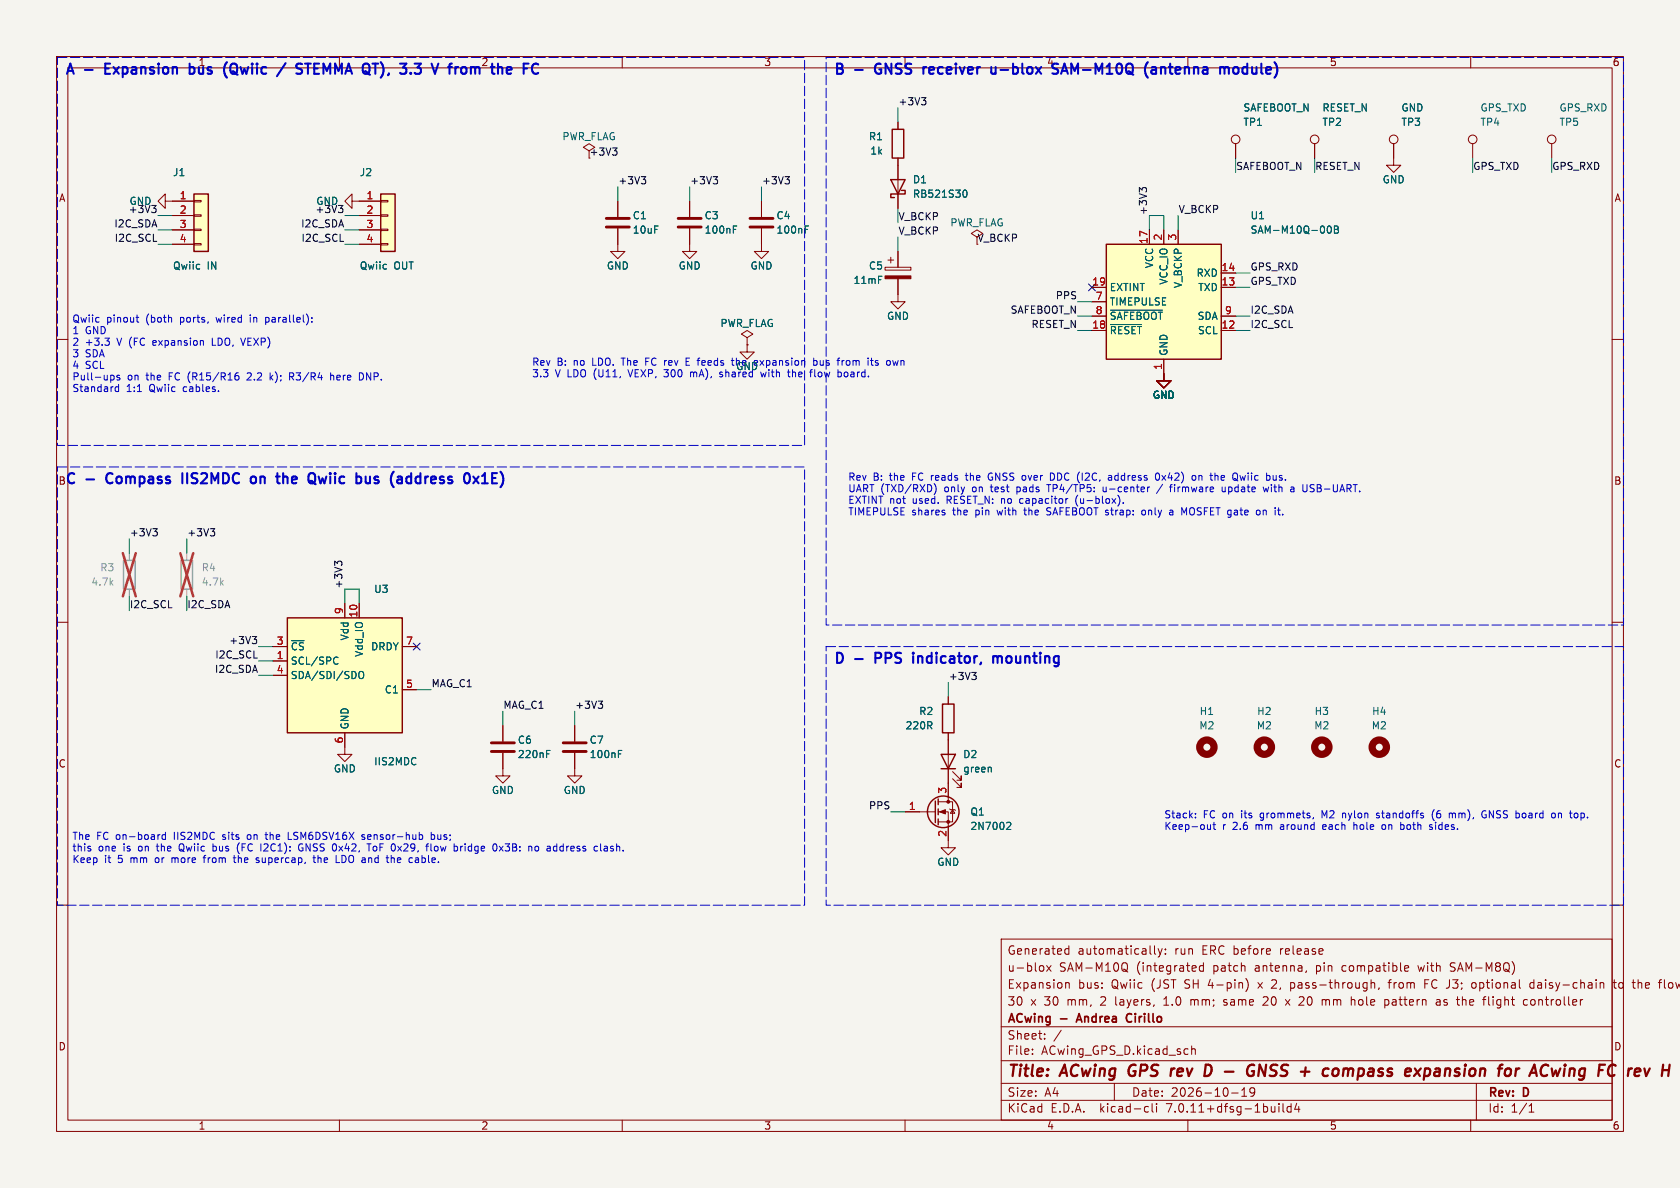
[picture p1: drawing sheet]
<svg xmlns="http://www.w3.org/2000/svg" width="297mm" height="210mm" viewBox="0 0 297 210" stroke-linecap="round" stroke-linejoin="round" font-family="sans-serif">
<path d="M0 0h297v210h-297z" fill="#f5f4ef" stroke="#f5f4ef" stroke-width=".18"/>
<g fill="none" stroke="#840000" stroke-width=".18">
<path d="M10 10h277v190h-277zM12 12h273v186h-273zM60 10v2M110 10v2M160 10v2M210 10v2M260 10v2M29.2 35.6v-1.3l-1.3 1.3 1.3 1.2v-1.2h5.1M30.5 38.1h3.8M34.3 38h1.3v.2h-1.3zM34.3 35.4h1.3v.3h-1.3zM62.2 35.6v-1.3l-1.2 1.3 1.2 1.2v-1.2h5.1"/>
<path d="M63.5 38.1h3.8M67.3 38h1.3v.2h-1.3zM67.3 35.4h1.3v.3h-1.3zM104.1 26.7l1.1-.7-1.1-.6-1 .6 1 .7v1.2M109.2 35.6v2.8M121.9 35.6v2.8M134.6 35.6v2.8M158.7 21.6v1.3M158.7 27.9v8.9M218.4 25.4v2.5M232.4 25.4v2.5M246.4 25.4v3.8h1.2l-1.2 1.3-1.3-1.3h1.3"/>
<path d="M260.3 25.4v2.5M274.3 25.4v2.5M10 60h2M30.5 40.6h3.8M30.5 43.2h3.8M34.3 43.1h1.3v.2h-1.3zM34.3 40.5h1.3v.3h-1.3zM63.5 40.6h3.8M63.5 43.2h3.8M67.3 43.1h1.3v.2h-1.3zM67.3 40.5h1.3v.3h-1.3zM109.2 40.4v4.1h1.3l-1.3 1.2-1.3-1.2h1.3"/>
<path d="M121.9 40.4v4.1h1.3l-1.3 1.2-1.3-1.2h1.3M132.1 59.7l1-.6-1-.7-1 .7 1 .6v1.3M134.6 40.4v4.1h1.3l-1.3 1.2-1.3-1.2h1.3M156.5 47.2h4.5v.6h-4.5zM157 46h1M157.5 45.5v1M158.7 49.3v4h1.3l-1.3 1.3-1.2-1.3h1.2M158.7 44.5v2.7M172.7 41.9l1-.6-1-.7-1 .7 1 .6v1.3M193 58.4h2.6M193 50.8h2.6M193 53.3h2.6"/>
<path d="M193 55.9h2.6M203.2 40.6v2.6M205.7 40.6v2.6M208.3 40.6v2.6M215.9 58.4h2.5M215.9 50.8h2.5M215.9 48.3h2.5M215.9 55.9h2.5M285 60h2M132.1 61h.1M132.1 61v1.2h1.2l-1.2 1.3-1.3-1.3h1.3M205.7 63.5v3.8h1.3l-1.3 1.3-1.2-1.3h1.2"/>
<path d="M10 110h2M48.3 116.8h2.5M48.3 114.3h2.5M48.3 119.4h2.5M61 106.7v2.5M63.5 106.7v2.5M71.1 114.3h2.6M285 110h2M61 129.5v3.9h1.2l-1.2 1.2-1.3-1.2h1.3M71.1 121.9h2.6M88.9 133.1v4.1h1.3l-1.3 1.2-1.3-1.2h1.3M88.9 128.3v2.8"/>
<path d="M101.6 133.1v4.1h1.3l-1.3 1.2-1.3-1.2h1.3M101.6 128.3v2.8M167.6 123.2v1.3M167.6 129.5v12.2M168.4 137.7l1.5 1.5v-.8v.8h-.7M168.4 136.4l1.5 1.5v-.7v.7h-.7M10 160h2M160 143.5h5.4M165.9 143.5h1.7v6.4h1.3l-1.3 1.2-1.2-1.2h1.2M165.9 141.7h2.5v3.6h-2.5M167.9 143l.1 .1h.8l.1 .2M168.4 143.1l.4 .7h-.8z"/>
<path d="M285 160h2M177 166h108v32h-108zM184.4 170.8l.1 .2v.4l-.1 .2M185 170.7l.8 1M185.8 170.7l-.8 1M188.4 173.7v1M188.4 173.8l.2-.1 .4 .1v.9M188.4 168.6h.6M188.4 167.8h.6M189 167.2v1.5M198.7 170.2a.5 .5 0 0 1 .6 .5v.5a.5 .5 0 0 1-.6 .5M198.7 171.3l.7 .5"/>
<path d="M204.1 167.2v1.3l.2 .2M204.7 167.7l.4 1M205.1 168.7l-.1 .4-.3 .1M205.5 167.7l-.4 1M205.7 177.7h.9M205.9 176.6h-.2M206 168.6v.1M206 167.8v.1M210.5 176.7v1M210.6 176.8h-.1M212.7 170.8l-.4-.1-.3 .3v.4l.2 .2h.5M212.7 170.2v1.5"/>
<path d="M216.3 177.6l.4 .1M216.5 176.7l-.2 .2 .2 .3M220.3 173.1a1.74 1.74 0 0 1-.1 2.2M223.9 176.2l-.6 .1M224.1 176.8l-.9 .9h1M224.9 173.3h-.1M225.6 173.8l-.9 .9h1M227.2 176.7l.8 1M228 176.7l-.8 1M228.2 174.6l.4 .1M228.2 173.7v1.5M228.6 173.7l-.4 .1"/>
<path d="M230.2 176.2l.2 .1M230.5 176.8l-.9 .9h.9M231 171.6l-.2 .3M234 176.7l.3 .1 .1 .1M234.4 176.9v.8M234.6 176.7l-.2 .2M239.1 176.7l.4 .1v.1v.8M242.4 173.8l.2-.1 .4 .1v.9M242.4 173.2v1.5M243.8 174.6l-.1 .3M245 176.7h.2l.3 .3v.6l-.5 .1M245.4 173.7h.6"/>
<path d="M246 173.2l-.4 .2v1.3M248.5 170.7l.5 .1v.3l-.7 .1M249 171.6l-.5 .1M250.7 170.7l.3 1M251.9 173.9h.5M252.6 173.2h-.7v1.5M254 176.8h.5l.1 .9M254.6 177.1h-.5a.29 .29 0 0 0-.2 .3 .29 .29 0 0 0 .2 .3l.5-.1M256.4 171.6l.6 .1M256.7 170.2l-.3 .3 .1 .3 .2 .1M258.6 176.8h.5M260.3 173.8l.4-.1 .3 .3v.4l-.2 .2h-.5"/>
<path d="M263.2 177.6l.2 .1M269.6 176.7l.4 .1M270 177.6l-.4 .1M271.2 173.8l-.5-.1-.2 .3v.4l.1 .2h.6M271.2 173.2v1.5M271.2 176.8l-.3-.1-.3 .3v.4l.1 .2h.5M283.1 173.7h.2l.2 .2v.8M285.2 173.7h.5M285.4 173.2v1.3l.3 .2M286.5 173.7l-.3 .3v.4l.3 .3M289.6 173.2v1.5M290 173.7l-.4 .1"/>
<path d="M294.2 173.2v1.3l.3 .2M60 198v2M110 198v2M160 198v2M177 194.5h108M177 191.5h108M177 187.5h108M177 181.5h108M182.5 186.3v.1M182.5 185.5v.1M184.7 183.6v.1M184.7 182.8v.1"/>
<path d="M187.6 182.1l-1.3 2M197 191.5v3M202.6 195.6l.4 .1M203 196.5l-.4 .1M203.7 195.1v1.3l.2 .2M204.5 195.1v.1M204.5 195.6v1M209.9 185.4l.1 .1M210 198v2M210 186.3l-.1 .1M210.7 184.9v1.5M210.7 185.5l.2-.1 .3 .1 .1 .9"/>
<path d="M217.7 193.2h1.2M219.5 193.8h.9M219.5 192.7l.5-.4v1.5M221.8 192.9l-.3 .3h-.3l-.2-.3 .1-.5 .4-.1 .2 .1a.99 .99 0 0 1-.3 1.4h-.3M226.1 195.1v.1M226.1 195.6v1M226.8 195.1v1.3l.2 .2M228.2 195.7l-.4-.1-.3 .3v.4l.2 .2h.5M228.2 195.1v1.5M229.2 195l-.3 1.1h.9M229.6 195.6v1M260 198v2"/>
<path d="M261 191.5v6.5M270.3 196.6h.9M270.3 195.5l.4-.4v1.5"/>
<circle cx="218.4" cy="24.6" r=".76"/>
<circle cx="232.4" cy="24.6" r=".76"/>
<circle cx="246.4" cy="24.6" r=".76"/>
<circle cx="260.4" cy="24.6" r=".76"/>
<circle cx="274.3" cy="24.6" r=".76"/>
</g>
<g fill="none" stroke="#840000" stroke-width=".4">
<path d="M199.8 188.5a1.27 1.27 0 0 0 0 1.6M207.7 188.9l-.4 .1M213.9 189.9a1.1 1.1 0 0 0-.3-1.7h-.4l-.3 2M221.7 188.3a.86 .86 0 0 0-1.2 .8M223.8 188.2l-.2 2-.9-2-.3 2M234 189.1l-.2 .7 .4 .4M237.5 189.1a.49 .49 0 0 1 .9 .1M237.6 188.9l-.2 1.3M238.4 189.2l-.1 1M239 188.9l-.5 .1-.1 .2M252.5 188.9l.3 .4-.1 .7M254.3 188.9l-.6 .1"/>
<path d="M254.3 189.4h-.4a.4 .4 0 0 0-.4 .4 .4 .4 0 0 0 .3 .4h.5M270.3 190.2l1-2 .4 2M270.6 189.6h1M277.6 188.9l-.2 1.3M277.8 188.9l-.3 .2"/>
</g>
<path d="M190.8 179.2l-.5 1.5M200 179.3a.74 .74 0 0 0-.9 .5 .74 .74 0 0 0 .5 .9l.4-.1M190.4 180.3h.7" fill="none" stroke="#840000" stroke-width=".3"/>
<g fill="#ffffc2" stroke="#ffffc2" stroke-width=".18">
<path d="M50.8 109.2h20.3v20.3h-20.3z"/>
<path d="M195.6 43.2h20.3v20.3h-20.3z"/>
<path d="M67.3 34.3h2.5v10.2h-2.5z"/>
<path d="M34.3 34.3h2.5v10.2h-2.5z"/>
</g>
<g fill="none" stroke="#840000" stroke-width=".25">
<path d="M34.3 34.3h2.5v10.2h-2.5zM67.3 34.3h2.5v10.2h-2.5zM157.5 31.8h2.5l-1.3 2.5zM157.7 22.9h2.1v5h-2.1zM159.4 33.7h.6v.6h-2.5v.6h.6M195.6 43.2h20.3v20.3h-20.3zM50.8 109.2h20.3v20.3h-20.3zM166.4 133.4h2.5l-1.3 2.5zM166.4 135.9h2.5M166.6 124.5h2.1v5h-2.1zM165.4 141.6v3.8M165.9 141.2v1"/>
<path d="M165.9 143v1M165.9 144.8v1"/>
<circle cx="166.8" cy="143.5" r="2.79"/>
</g>
<g fill="none" stroke="#006464" stroke-width=".18">
<path d="M129.7 39.9h.6M142.4 39.9h.6M170.4 33.7l.1-.1a.68 .68 0 0 1 .5 .6 .68 .68 0 0 1-.5 .7l-.1-.2M235.9 39.9h.4l.3 .3-.3 .4 .3 .1v.3l-.2 .2h-.5zM129.7 40.6h.4M142.4 40.6h.4M155.3 48.8h.6M196.3 57.4h5.5M196.3 54.8h9.2M234.8 40.1l.1-.2a.68 .68 0 0 1 .5 .7 .68 .68 0 0 1-.5 .6l-.1-.1-.2-.4zM235.9 40.6h.4M59.4 116.1l.4 .2"/>
<path d="M59.8 117.3l-.4 .1M63.5 118.9l.2-.2a.43 .43 0 0 1 .6 .4v.4a.42 .42 0 0 1-.4 .5 .42 .42 0 0 1-.5-.5zM96.6 133.3h.5M96.6 132.7h.6M109.3 133.3h.5M109.3 132.7h.6M175.2 135.7l.1 .8M178.2 145.4h.4l.1 .3-.8 .9h.8"/>
</g>
<g fill="#840000" stroke="#840000" stroke-width=".18">
<path d="M156.5 48.8h4.5v.5h-4.5z"/>
<path d="M166.1 143.5l1-.4v.8z"/>
<circle cx="167.6" cy="145.3" r=".25"/>
<circle cx="167.6" cy="141.7" r=".25"/>
</g>
<g fill="none" stroke="#840000" stroke-width="1.3">
<circle cx="213.4" cy="132.1" r="1.27"/>
<circle cx="223.5" cy="132.1" r="1.27"/>
<circle cx="233.7" cy="132.1" r="1.27"/>
<circle cx="243.8" cy="132.1" r="1.27"/>
</g>
<path d="M107.2 38.6h4.1M119.9 38.6h4.1M132.6 38.6h4.1M107.2 40.1h4.1M119.9 40.1h4.1M132.6 40.1h4.1M86.9 132.8h4M86.9 131.3h4M99.6 132.8h4M99.6 131.3h4" fill="none" stroke="#840000" stroke-width=".51"/>
<path d="M21.8 99.1h2.1v5h-2.1zM32 99.1h2v5h-2z" fill="none" stroke="#9c9b98" stroke-width=".25"/>
<path d="M22.9 97.8v1.3M33 97.8v1.3M22.9 104.1v1.3M33 104.1v1.3" fill="none" stroke="#9c9b98" stroke-width=".18"/>
<path d="M21.7 97.8l2.3 7.6M24 97.8l-2.3 7.6M31.9 97.8l2.3 7.6M34.2 97.8l-2.3 7.6" fill="none" stroke="#eb3a3d" stroke-width=".46"/>
<g fill="none" stroke="#0f0f0f" stroke-width=".18">
<path d="M162.9 17.3h.8l-.4 .5M163.4 17.8l.3 .2v.3l-.3 .2M26.8 36.3h.8l-.4 .5M27.4 36.8l.2 .2v.3l-.2 .3M59.8 36.3h.8l-.4 .5M60.4 36.8l.2 .2v.3l-.2 .3M108.3 26.2h.8l-.4 .4M108.8 26.6l.3 .3v.3l-.3 .2M113.4 31.2h.8l-.5 .5M113.9 31.7l.3 .3v.3l-.3 .2M126.1 31.2h.8l-.5 .5M126.6 31.7l.3 .3v.3l-.3 .2"/>
<path d="M138.8 31.2h.8l-.5 .5M139.3 31.7l.3 .3v.3l-.3 .2M201.9 33.6l-.5-.4v.7M201.9 33.4l.2-.2h.3l.3 .2M27 93.5h.8l-.4 .5M27.6 94l.2 .2v.3l-.2 .2M37.2 93.5h.8l-.5 .5M37.7 94l.3 .2v.3l-.3 .2M59.7 99.6l-.5-.4v.8M59.7 99.4l.2-.2h.3l.2 .2M44.6 112.5h.8l-.4 .5M45.1 113l.3 .2v.3l-.3 .3"/>
<path d="M172.5 119.5l.1 .4-.3 .2M105.8 123.9h.7l-.4 .5M106.3 124.4l.2 .3v.3l-.2 .2"/>
</g>
<g fill="none" stroke="#0000c2" stroke-width=".18">
<path d="M19.3 59.8l-.4 .5M24 56.1h.5M24.2 56.8l.3 .2M37.5 59.8v1.2h.6M42.6 59.8l.4 1.2M44.2 55.7v.1M44.2 56.1v.9M47 56.9l.3 .1M47 56.1v1.3M47.3 56.1l-.3 .1M55.1 56.8v.2M55.1 56.2v.1"/>
<path d="M19.1 60.3l.2 .2v.3l-.2 .2M19.6 66.4l.3-.1 .3 .3-.1 .5h-.5M20.4 69l.2 .2h.4M21 68v1.2M21 68.4h-.4l-.2 .2M21.1 66.4l-.3-.1-.1 .2v.2l.4 .1v.3h-.4M41.8 66.4h.2l.3 .2-.1 .5-.4 .1M42.1 65.9l-.3 .1M43.9 65.9l-.2 .1M44.4 66.5l-.8 .7h.8M47.8 65.9v1.3M47.9 66.7l.3 .5"/>
<path d="M48.2 66.3l-.4 .5M51.5 66.6l.4 .6M51.8 66l-.6-.1v1.3M51.8 66.5l-.6 .1M58.5 66.5l.1-.2 .3 .1 .1 .8M58.5 65.9v1.3M63.5 65.9a.64 .64 0 0 1 .8 .6 .64 .64 0 0 1-.8 .7M111 65.3l.4 1.3M114.2 63.9h.4M114.8 63.3h-.6v1.3M117.4 66.5l.1 .1M121.3 63.9h.4"/>
<path d="M121.3 63.3h.6M121.3 64.6h.6M122.1 65.8v.8M122.4 65.8l-.3 .1M127.7 65.8h-.3l-.2 .2 .6 .4M127.8 66.4l-.2 .2h-.4M129.3 63.7h.5M129.5 64.4v.1M130.2 63.3v1.3M134.4 63.7l.6 .9M134.5 65.8l.2 .8 .3-.6 .2 .6 .2-.8M135 63.7l-.6 .9"/>
<path d="M139.4 66.6h.3M140.1 65.3v1.3M143.9 63.8l.3-.1 .3 .3-.2 .5h-.4M143.9 63.3v1.3M144 65.3v1.1l.2 .2M145 63.7v.7l.2 .2M148.6 65.8l.2 .2-.2 .6M149.2 63.7l-.2 .1M149.5 65.8l-.3 .2v.4l.3 .2M153.9 63.7h.5M154.1 64.5l.3 .1M154.7 64.5h.5"/>
<path d="M155.2 63.8l-.3-.1-.2 .2 .1 .2 .4 .1M157.8 63.7l.3 .9 .2-.6 .2 .6 .3-.9M165.4 85.8a1.48 1.48 0 0 1-.3 1.6M167 90.7v.3M170.6 84h.5M170.8 83.6l.1 1.2M175.1 83.6a.68 .68 0 0 0-.4 .7 .68 .68 0 0 0 .4 .6M179.8 86.1v1.3M179.8 86.9h.1M179.9 86.1l-.1 .1M180.3 88.3v.4l.2 .3M181.2 89.8v1.2"/>
<path d="M185 91h.5M185.3 90.4h.2M185.4 85.7v1.2M185.7 83.6a.64 .64 0 0 1 .7 .7 .64 .64 0 0 1-.7 .6M188.7 88.1h.1M190.3 87.9a1.48 1.48 0 0 0 .2 1.6M195 86.1l.1 .8h.3l.2-.1M196.1 84l.4 .1v.8M196.5 84.8l-.4 .1M196.5 84.3l-.4 .1M197.9 88.1v.8M198.6 88.9v.1"/>
<path d="M202 90.2h.3l.2 .2v.4l-.2 .2h-.3l-.2-.2zM203.1 86.1h.1M204.4 83.7l.2-.1a.68 .68 0 0 1 .4 .7 .68 .68 0 0 1-.4 .6l-.2-.1M205.4 84l.7 .9M205.5 85.6l-1.1 1.6M206.1 84l-.7 .9M206.9 85.8v1.1M206.9 90.2h.3l.2 .2v.6M207.4 91h-.5M207.4 90.5h-.5M207.7 86.1v.8M208.9 91v-1.2l.4 .9 .5-.9v1.2"/>
<path d="M211 84l.3 .1 .1 .2-.1 .5-.3 .1M211.9 84v.9M212.3 84l-.4 .2M214.1 83.6v1.1M214.8 83.6v1.3M215.3 84.1v.8M216.1 86.1v.8h.3l.2-.1M216.6 86.1v.8M219.2 84l.2 .9 .3-.6 .2 .6M223.3 90.2v.8M223.7 90.2l-.4 .1M224.3 86.1l-.3 .8-.2-.6-.2 .6"/>
<path d="M225.4 89.8v.1M225.6 84.8l-.3 .1M225.6 84v.9M226 89.8v1M226.8 90.9v.1M230.3 85.7v1M231.1 85.7v1M231.7 86.2l.5 .2M232.1 85.7l-.4 .1M232.2 86.9h-.4M16 150.1v.3M28.2 147.5h.1"/>
<path d="M29.2 147.6l-.3-.1-.3 .3 .2 .5h.4M29.2 147.1v1.3M30.4 151.6v.9M30.6 151.6l-.2 .2M31.7 149.3a.98 .98 0 0 0 .1 1.1M35.9 151.6h.5M36.1 151.4v1.1M37.7 149.2v1.2M37.7 150.4h.3M38 149.6l-.3 .1M41.2 151.6h.5M41.4 151.2v1.1l.3 .2"/>
<path d="M42.1 149.3a1.48 1.48 0 0 0 .2 1.6M43.8 147.6l-.1 .2 .1 .5M45.3 152l.5 .2v.2l-.4 .1M46.8 147.5h.5M46.8 149.2h.4M47 147.1v1.1l.3 .2M47.3 149.7l-.7 .7h.8M51 147.1v1.3h.6M52.9 149.3a.59 .59 0 0 0-.1 .8 .59 .59 0 0 0 .8 .2v-.4h-.3M55.5 151.2v1.1l.3 .2M56.2 151.2v1.3M56.3 151.7l-.1 .1"/>
<path d="M59.4 152.5h.6M60.5 151.2v1.3h.3M64 147.8l.5 .4-.2 .2-.3-.1M64.4 147.6l-.3-.1-.1 .2M66.4 149.6l-.3 .1-.1 .1v.5l.4 .1M69.6 151.7l.1 .8M73.5 152.4h.5M73.9 151.7l.1 .8M74 151.9l-.5 .2M74.6 147.6l.1 .2-.1 .5M76.2 149.2v1.1l.2 .1M76.2 147.6l.4-.1 .2 .3-.1 .5h-.5"/>
<path d="M76.2 147.1v1.3M77.2 149.6l-.3 .1-.1 .1v.5l.4 .1M81.4 149.6v.8M81.8 149.6l-.4 .2M82.2 149.2v.1M88.3 149.6l.6 .8M88.9 149.6l-.6 .8M94.8 149.6l.3 .1 .1 .1v.5l-.4 .1M98.4 149.2v1.2M99.5 149.6l-.4 .1-.1 .1v.5l.5 .1M106.8 149.7h.5l.1 .7M107.4 149.9l-.4 .1-.2 .1 .2 .3h.4"/>
<path d="M211.3 144.5v.1M211.3 143.8v.1M213.5 146.4l.1 .2 .4-.1M214 145.8v.8M214.4 145.8h.5M214.6 145.4v1l.3 .2M232.2 144.5l-.1 .3M234 145.8l-.2 .2v.4l.2 .2M234.1 144.2l-.4-.9v1.3M234.4 146.1l-.6 .1M237.3 143.7v.9M237.7 143.7l-.4 .2"/>
<path d="M239.3 145.4v1.2M243.8 143.8l-.3-.1-.2 .3 .6 .3M243.9 144.4l-.2 .2-.4-.1M244.8 145.8h-.3l-.2 .2 .1 .5 .1 .1h.3M247.6 145.4v1.2M247.7 145.8h.3l.2 .2v.5l-.5 .1M252.8 146.1l.4 .2 .1 .1-.2 .2h-.4M252.8 145.8h.4M253.6 143.1a1.46 1.46 0 0 0 0 2M256.4 143.7l.4 .2M256.8 143.9v.7M257.2 143.8l-.3-.1-.1 .2"/>
<path d="M262.5 144h.2v.5l-.3 .1-.3-.2M262.7 143.4l-.3-.1-.3 .2M274.8 143.8l.2 .2-.2 .5M275.5 143.7v.9M275.9 143.7l-.4 .2M277.6 143.3v1.1M278.8 143.8l.2 .2-.2 .5"/>
</g>
<g fill="none" stroke="#0000c2" stroke-width=".36">
<path d="M11.8 13l.6-1.8 .6 1.8M15 12.4h1.4M18.6 12.1h.6M19.5 11.2h-.9v1.8h.9M28 11.2v.2M33.5 11.2v1.8M33.5 11.9l.5-.1 .3 .2M34.3 12.9l-.3 .1h-.5M40.1 11l-.3 .5M41.8 11.5a.6 .6 0 0 0-.7-.3 .6 .6 0 0 0-.4 .6l.1 1 .4 .2M44.6 11.2v.2M45.4 11.2v.2"/>
<path d="M50.5 11.2l-1.5 2.3M53.4 11.3l-.7-.1-.2 .2M53.9 11.2h1.1M54.4 11.2v1.8M56.4 11.2h-.8v1.8M57.2 13v-1.8l.6 1.3 .6-1.3v1.8M59.2 13v-1.8l.6 1.3 .6-1.3v1.8M61 13l.6-1.8 .6 1.8M64.2 11.5a.61 .61 0 0 1 1 0M65.8 11.2h1.1M66.4 11.2v1.8M67.3 11l.3 .5"/>
<path d="M70.7 11.2h1.1l-.6 .7M73.3 11.2h1.1l-.6 .7M74.2 12l.2 .3v.4l-.2 .3M76.3 11.2l.6 1.8 .6-1.8M79.9 11.2l-.3 .1-.1 .2M80.5 11.8v1.2M81 11.8l-.3 .1-.2 .3M81.6 12v.9M87 11.2v1.6M88 11.2v1.8M92.6 12.1h.6M93.4 11.2h-.8v1.8"/>
<path d="M95.2 11.4a.62 .62 0 0 0-1 .1M148.8 11.4l-.2-.2h-.6v1.8M151.2 12.4h1.3M155.7 11.3a.83 .83 0 0 0-1 .3 .83 .83 0 0 0 .1 1v.2M157.6 11.2v1.8l-1-1.8v1.8M159.4 11.3l-.7-.1-.3 .2M161.1 11.3l-.7-.1-.2 .2M163.8 11.8l-.4 .1M169 11.2v.2M175.2 11.8l.1 1.2a.49 .49 0 0 0 .7-.1M176 11.8v1.2M179.1 11.2v1.8"/>
<path d="M180.7 11.2v1.6M186.4 12.1a.66 .66 0 0 1 .7 .4l-.1 .4-.3 .1h-.7M186.4 11.2l.7 .1M187.6 13l.6-1.8 .6 1.8M187.8 12.5h.8M189.4 13v-1.8l.6 1.3 .6-1.3v1.8M193.7 13v-1.8l.6 1.3 .6-1.3v1.8M196 11.5l.2-.3v1.8M197.5 11.4a.42 .42 0 0 1 .7 0M199.2 11.5a.61 .61 0 0 1 1 0M202.9 11l-.3 .5M203.6 11.9h.7l.1 1.1"/>
<path d="M204.4 12.3l-.6 .1a.35 .35 0 0 0-.3 .3 .35 .35 0 0 0 .3 .3h.6M205.2 11.8v1.2M205.3 11.9l-.1 .1M206.9 11.2v1.6M218.2 11.9a.49 .49 0 0 1 .8 .3v.5a.49 .49 0 0 1-.5 .4 .49 .49 0 0 1-.5-.4v-.5zM220.5 11.2v1.8M223 11.2v1.6M225.3 11l.3 .5M13.1 83.8a.62 .62 0 0 0-.9 .1M15.3 84.8h1.3M19.9 83.8a.72 .72 0 0 0-.9 0 .72 .72 0 0 0-.2 .9l.2 .5M32.2 83.6v1.8"/>
<path d="M33.1 83.6v1.8M34.9 83.7l-.7-.1-.2 .2M35.6 83.8l.2-.2h.5l.2 .2M37.4 85.4v-1.8l.6 1.3 .6-1.3v1.8M40.3 83.9l-.4-.3h-.5v1.8M42.3 83.8a.62 .62 0 0 0-1 .1M44.7 84.2a.49 .49 0 0 1 .6 .4v.5a.49 .49 0 0 1-.6 .3M49 83.6v1.6M50.1 83.6v1.8M50.3 84.2h.3l.2 .3v.9M54.6 83.9a.61 .61 0 0 1 1 0M56.3 84.2l.4 1.2 .3-.8 .4 .8 .3-1.2"/>
<path d="M58.4 83.6v.2M59.2 83.6v.2M63 83.6v1.8M66.2 85.4h.5M66.7 84.2h-.3l-.2 .3 .1 .3h.4M69.6 83.4l-.3 .5M72.5 84.2l.2 .1M72.7 83.6v1.8M72.7 85.4h-.2M74.3 83.6v1.8M82.2 83.8a.42 .42 0 0 1 .7 0M85.2 85.4h1"/>
<path d="M85.4 84.1l.3-.5v1.8M87 84.5h.6M87.9 83.6h-.9v1.8h.9M88.5 83.4l.3 .5M148.8 115.6l-.4-.2h-.4v1.8M151.2 116.5h1.3M154.8 116.3h.6M155.7 115.6l-.3-.2h-.6v1.8M157.5 115.6l-.3-.2h-.6v1.8M159.3 115.5l-.7-.1-.2 .2M161.4 115.4v.2M161.4 116v1.2"/>
<path d="M164.7 115.4v1.8M165.6 115.4v.2M169.6 115.4v1.5M175.6 116v1.2M175.6 116.2a.45 .45 0 0 1 .8 0M176.4 116.2l.2-.2h.3l.2 .2M176.4 116.2v1M182.9 115.4v1.5M183.9 115.4v.2"/>
</g>
<path d="M10.2 10.2h132v68.5h-132v-68.5M146 10.2h141v100.3h-141v-100.3M10.2 82.6h132v77.4h-132v-77.4M146 114.3h141v45.7h-141v-45.7" fill="none" stroke="#0000c2" stroke-width=".18" stroke-dasharray="1.7 .6"/>
<g fill="none" stroke="#009600" stroke-width=".18">
<path d="M158.7 19.1v2.5M27.9 38.1h2.6M61 38.1h2.5M109.2 33v2.6M121.9 33v2.6M134.6 33v2.6M158.7 36.8v2.6M208.3 38.1v2.5M218.4 27.9v2.6M232.4 27.9v2.6M260.3 27.9v2.6M274.3 27.9v2.6"/>
<path d="M27.9 40.6h2.6M27.9 43.2h2.6M61 40.6h2.5M61 43.2h2.5M158.7 41.9v2.6M190.5 53.3h2.5M190.5 55.9h2.5M190.5 58.4h2.5M203.2 40.6v-2.5h2.5v2.5M218.4 55.9h2.6M218.4 58.4h2.6M218.4 48.3h2.6"/>
<path d="M218.4 50.8h2.6M22.9 95.3v2.5M33 95.3v2.5M22.9 105.4v2.6M33 105.4v2.6M45.7 116.8h2.6M45.7 114.3h2.6M45.7 119.4h2.6M61 106.7v-2.6h2.5v2.6M73.7 121.9h2.5M88.9 125.7v2.6M101.6 125.7v2.6"/>
<path d="M167.6 120.7v2.5M157.5 143.5h2.5"/>
</g>
<path d="M192.4 50.2l1.2 1.2M193.6 50.2l-1.2 1.2M73.1 113.7l1.2 1.2M74.3 113.7l-1.2 1.2" fill="none" stroke="#000084" stroke-width=".18"/>
<g font-size="2.8" fill="#840000">
<text x="178" y="190.9">Title:</text>
<text x="187.7" y="190.9">ACwing</text>
<text x="200.4" y="190.9">GPS</text>
<text x="208.6" y="190.9">rev</text>
<text x="215.4" y="190.9">D</text>
<text x="219.7" y="190.9">-</text>
<text x="224.5" y="190.9">GNSS</text>
<text x="234.7" y="190.9">+</text>
<text x="239.5" y="190.9">compass</text>
<text x="254.9" y="190.9">expansion</text>
<text x="272.2" y="190.9">for</text>
<text x="278.7" y="190.9">ACwing</text>
<text x="291.4" y="190.9">FC</text>
</g>
<g font-size="2.5" fill="#0000c2">
<text x="11.4" y="14.1">A</text>
<text x="19.4" y="14.1">Expansion</text>
<text x="35" y="14.1">bus</text>
<text x="41.8" y="14.1">(Qwiic</text>
<text x="52.1" y="14.1">/</text>
<text x="56.1" y="14.1">STEMMA QT),</text>
<text x="76" y="14.1">3.3</text>
<text x="82.4" y="14.1">V</text>
<text x="86" y="14.1">from</text>
<text x="94.3" y="14.1">the</text>
<text x="147.3" y="14.1">B</text>
<text x="155.5" y="14.1">GNSS</text>
<text x="164.7" y="14.1">receiver</text>
<text x="177.5" y="14.1">u-blox</text>
<text x="189.1" y="14.1">SAM-M10Q</text>
<text x="206.1" y="14.1">(antenna</text>
<text x="220.1" y="14.1">module)</text>
<text x="11.4" y="86.4">C</text>
<text x="19.6" y="86.4">Compass</text>
<text x="33.7" y="86.4">IIS2MDC</text>
<text x="46.6" y="86.4">on</text>
<text x="52" y="86.4">the</text>
<text x="58.3" y="86.4">Qwiic</text>
<text x="67.4" y="86.4">bus</text>
<text x="74.2" y="86.4">(address</text>
<text x="87.9" y="86.4">0x1E)</text>
<text x="147.3" y="118.2">D</text>
<text x="155.5" y="118.2">PPS</text>
<text x="162.9" y="118.2">indicator,</text>
<text x="177.8" y="118.2">mounting</text>
</g>
<g font-size="2.1" fill="#840000">
<text x="178" y="172">u-blox</text>
<text x="178" y="169">Generated</text>
<text x="187.2" y="172">SAM-M10Q</text>
<text x="190.5" y="169">automatically:</text>
<text x="201" y="172">(integrated</text>
<text x="207.7" y="169">run</text>
<text x="212.7" y="169">ERC before</text>
<text x="214.6" y="172">patch</text>
<text x="222.1" y="172">antenna,</text>
<text x="226.7" y="169">release</text>
<text x="233.1" y="172">pin</text>
<text x="237.8" y="172">compatible</text>
<text x="251.5" y="172">with</text>
<text x="257.3" y="172">SAM-M8Q)</text>
<text x="178" y="178">30</text>
<text x="178" y="175">Expansion</text>
<text x="182.2" y="178">x</text>
<text x="184.7" y="178">30</text>
<text x="188.8" y="178">mm,</text>
<text x="190.6" y="175">bus:</text>
<text x="194.8" y="178">2</text>
<text x="196.5" y="175">Qwiic</text>
<text x="197.6" y="178">layers,</text>
<text x="203.7" y="175">(JST</text>
<text x="206.3" y="178">1.0</text>
<text x="209.7" y="175">SH 4-pin)</text>
<text x="211.2" y="178">mm;</text>
<text x="217.2" y="178">same</text>
<text x="223" y="175">x</text>
<text x="224.3" y="178">20</text>
<text x="225.5" y="175">2,</text>
<text x="228.5" y="178">x</text>
<text x="229" y="175">pass-through,</text>
<text x="231" y="178">20</text>
<text x="235.2" y="178">mm</text>
<text x="240.5" y="178">hole</text>
<text x="246.6" y="175">from</text>
<text x="246.6" y="178">pattern</text>
<text x="253" y="175">FC J3;</text>
<text x="255.9" y="178">as</text>
<text x="259.7" y="178">the</text>
<text x="261.7" y="175">optional</text>
<text x="264.5" y="178">flight</text>
<text x="271.8" y="178">controller</text>
<text x="272.1" y="175">daisy-chain</text>
<text x="287.1" y="175">to</text>
<text x="290.6" y="175">the</text>
<text x="295.4" y="175">flow</text>
<text x="178" y="184">Sheet:</text>
<text x="178" y="181.2">ACwing</text>
<text x="187.5" y="181.2">-</text>
<text x="191.1" y="181.2">Andrea</text>
<text x="200.4" y="181.2">Cirillo</text>
<text x="178" y="186.7">File:</text>
<text x="184.1" y="186.7">ACwing_GPS_D.kicad_sch</text>
<text x="178" y="196.9">KiCad</text>
<text x="178" y="194.1">Size:</text>
<text x="184.7" y="194.1">A4</text>
<text x="185.7" y="196.9">E.D.A.</text>
<text x="194.6" y="196.9">kicad-cli</text>
<text x="200" y="194.1">Date:</text>
<text x="206.5" y="196.9">7.0.11+dfsg-1build4</text>
<text x="207" y="194.1">2026-10-19</text>
<text x="263" y="194.3">Rev:</text>
<text x="263" y="196.9">Id:</text>
<text x="267.1" y="196.9">1/1</text>
<text x="269.4" y="194.3">D</text>
</g>
<g font-size="1.8" fill="#840000">
<text x="35" y="11.9">1</text>
<text x="135" y="11.9">3</text>
<text x="235" y="11.9">5</text>
<text x="285" y="11.9">6</text>
<text x="10.3" y="35.9">A</text>
<text x="285.3" y="35.9">A</text>
<text x="285.3" y="85.9">B</text>
<text x="10.3" y="135.9">C</text>
<text x="285.3" y="135.9">C</text>
<text x="10.3" y="185.9">D</text>
<text x="285.3" y="185.9">D</text>
<text x="35" y="199.9">1</text>
<text x="85" y="199.9">2</text>
<text x="135" y="199.9">3</text>
<text x="185" y="199.9">4</text>
<text x="235" y="199.9">5</text>
<text x="285" y="199.9">6</text>
</g>
<g font-size="1.8" fill="#0000c2">
<text x="85" y="11.9">2</text>
<text x="185" y="11.9">4</text>
<text x="12.7" y="57.4">Qwiic</text>
<text x="12.7" y="59.4">1</text>
<text x="15.1" y="59.4">GND</text>
<text x="18.8" y="57.4">pinout</text>
<text x="25.9" y="57.4">(both</text>
<text x="32.1" y="57.4">ports,</text>
<text x="38.7" y="57.4">wired</text>
<text x="44.9" y="57.4">in</text>
<text x="47.8" y="57.4">parallel):</text>
<text x="12.7" y="61.4">2</text>
<text x="12.7" y="63.5">3</text>
<text x="12.7" y="65.5">4</text>
<text x="15.1" y="61.4">+3.3</text>
<text x="15.1" y="63.5">SDA</text>
<text x="15.1" y="65.5">SCL</text>
<text x="20.8" y="61.4">V (FC</text>
<text x="27.5" y="61.4">expansion</text>
<text x="38.1" y="61.4">LDO,</text>
<text x="43.6" y="61.4">VEXP)</text>
<text x="94" y="65">Rev</text>
<text x="98.5" y="65">B:</text>
<text x="101.5" y="65">no</text>
<text x="105" y="65">LDO.</text>
<text x="110.4" y="65">The</text>
<text x="114.8" y="65">FC rev</text>
<text x="122.3" y="65">E feeds</text>
<text x="130" y="65.6">GND</text>
<text x="135" y="65">expansion</text>
<text x="145.7" y="65">bus</text>
<text x="150.2" y="65">from</text>
<text x="155.7" y="65">its</text>
<text x="159.2" y="65">own</text>
<text x="12.7" y="67.6">Pull-ups</text>
<text x="12.7" y="69.6">Standard</text>
<text x="22.3" y="69.6">1:1</text>
<text x="22.5" y="67.6">on</text>
<text x="26" y="67.6">the</text>
<text x="26.5" y="69.6">Qwiic</text>
<text x="30.1" y="67.6">FC (R15/R16</text>
<text x="32.7" y="69.6">cables.</text>
<text x="44.4" y="67.6">2.2</text>
<text x="48.6" y="67.6">k);</text>
<text x="52.2" y="67.6">R3/R4</text>
<text x="59.7" y="67.6">here</text>
<text x="65" y="67.6">DNP.</text>
<text x="94" y="67">3.3</text>
<text x="98.2" y="67">V LDO (U11,</text>
<text x="111.6" y="67">VEXP,</text>
<text x="118.1" y="67">300</text>
<text x="122.9" y="67">mA),</text>
<text x="128.3" y="67">shared</text>
<text x="135.8" y="67">with</text>
<text x="140.8" y="67">the</text>
<text x="144.9" y="67">flow</text>
<text x="150" y="67">board.</text>
<text x="10.3" y="85.9">B</text>
<text x="149.9" y="85.3">Rev</text>
<text x="149.9" y="87.3">UART (TXD/RXD)</text>
<text x="149.9" y="89.4">EXTINT not</text>
<text x="154.4" y="85.3">B:</text>
<text x="157.4" y="85.3">the</text>
<text x="161.5" y="89.4">used.</text>
<text x="161.5" y="85.3">FC reads</text>
<text x="167.1" y="87.3">only</text>
<text x="167.6" y="89.4">RESET_N: no</text>
<text x="171.4" y="85.3">the</text>
<text x="172.2" y="87.3">on</text>
<text x="175.6" y="85.3">GNSS over</text>
<text x="175.6" y="87.3">test</text>
<text x="180.4" y="87.3">pads</text>
<text x="180.9" y="89.4">capacitor</text>
<text x="186" y="87.3">TP4/TP5:</text>
<text x="186.9" y="85.3">DDC (I2C,</text>
<text x="191" y="89.4">(u-blox).</text>
<text x="196" y="87.3">u-center</text>
<text x="197.6" y="85.3">address</text>
<text x="206.2" y="85.3">0x42)</text>
<text x="208.4" y="87.3">firmware</text>
<text x="212.8" y="85.3">on</text>
<text x="216.3" y="85.3">the</text>
<text x="217.7" y="87.3">update</text>
<text x="220.4" y="85.3">Qwiic</text>
<text x="225.3" y="87.3">with</text>
<text x="226.6" y="85.3">bus.</text>
<text x="230.3" y="87.3">a</text>
<text x="232.6" y="87.3">USB-UART.</text>
<text x="149.9" y="91.4">TIMEPULSE</text>
<text x="161.2" y="91.4">shares</text>
<text x="168.6" y="91.4">the</text>
<text x="172.7" y="91.4">pin</text>
<text x="176.8" y="91.4">with</text>
<text x="181.8" y="91.4">the</text>
<text x="185.9" y="91.4">SAFEBOOT strap:</text>
<text x="203.1" y="91.4">only</text>
<text x="210.6" y="91.4">MOSFET gate</text>
<text x="224.2" y="91.4">on</text>
<text x="12.7" y="148.8">The</text>
<text x="17.1" y="148.8">FC on-board</text>
<text x="31" y="148.8">IIS2MDC</text>
<text x="39.8" y="148.8">sits</text>
<text x="44.4" y="148.8">on</text>
<text x="47.8" y="148.8">the</text>
<text x="52" y="148.8">LSM6DSV16X</text>
<text x="65.2" y="148.8">sensor-hub</text>
<text x="77.7" y="148.8">bus;</text>
<text x="205.7" y="145">Stack:</text>
<text x="205.7" y="147">Keep-out</text>
<text x="212.7" y="145">FC on</text>
<text x="216.1" y="147">r</text>
<text x="218.1" y="147">2.6</text>
<text x="219.7" y="145">its</text>
<text x="222.3" y="147">mm</text>
<text x="223.2" y="145">grommets,</text>
<text x="226.8" y="147">around</text>
<text x="234.3" y="145">M2</text>
<text x="234.5" y="147">each</text>
<text x="238.2" y="145">nylon</text>
<text x="240.2" y="147">hole</text>
<text x="244.4" y="145">standoffs</text>
<text x="245.4" y="147">on</text>
<text x="248.9" y="147">both</text>
<text x="254.2" y="147">sides.</text>
<text x="254.4" y="145">(6</text>
<text x="257.6" y="145">mm),</text>
<text x="263.7" y="145">GNSS board</text>
<text x="276.4" y="145">on</text>
<text x="279.9" y="145">top.</text>
<text x="12.7" y="150.8">this</text>
<text x="12.7" y="152.9">Keep</text>
<text x="17.4" y="150.8">one</text>
<text x="18.5" y="152.9">it</text>
<text x="21" y="152.9">5</text>
<text x="21.9" y="150.8">is</text>
<text x="23.3" y="152.9">mm</text>
<text x="24.7" y="150.8">on</text>
<text x="27.9" y="152.9">or</text>
<text x="28.2" y="150.8">the</text>
<text x="31" y="152.9">more</text>
<text x="32.3" y="150.8">Qwiic</text>
<text x="36.9" y="152.9">from</text>
<text x="38.5" y="150.8">bus</text>
<text x="42.4" y="152.9">the</text>
<text x="43" y="150.8">(FC</text>
<text x="46.6" y="152.9">supercap,</text>
<text x="47.3" y="150.8">I2C1):</text>
<text x="54.3" y="150.8">GNSS 0x42,</text>
<text x="56.9" y="152.9">the</text>
<text x="61.1" y="152.9">LDO and</text>
<text x="66.9" y="150.8">ToF 0x29,</text>
<text x="70.5" y="152.9">the</text>
<text x="74.6" y="152.9">cable.</text>
<text x="77.7" y="150.8">flow</text>
<text x="82.7" y="150.8">bridge</text>
<text x="89.8" y="150.8">0x3B:</text>
<text x="96.3" y="150.8">no</text>
<text x="99.8" y="150.8">address</text>
<text x="108.3" y="150.8">clash.</text>
</g>
<g font-size="1.8" fill="#0f0f0f">
<text x="158.7" y="18.7">+3V3</text>
<text x="104.1" y="27.6">+3V3</text>
<text x="109.2" y="32.7">+3V3</text>
<text x="121.9" y="32.7">+3V3</text>
<text x="134.6" y="32.7">+3V3</text>
<text x="218.4" y="30.1">SAFEBOOT_N</text>
<text x="232.4" y="30.1">RESET_N</text>
<text x="260.3" y="30.1">GPS_TXD</text>
<text x="274.3" y="30.1">GPS_RXD</text>
<text x="20.1" y="40.3">I2C_SDA</text>
<text x="22.7" y="37.8">+3V3</text>
<text x="53.1" y="40.3">I2C_SDA</text>
<text x="55.7" y="37.8">+3V3</text>
<text x="158.7" y="39">V_BCKP</text>
<text x="158.7" y="41.6">V_BCKP</text>
<text x="202.9" y="38.1" transform="rotate(-90 202.9 38.1)">+3V3</text>
<text x="208.3" y="37.8">V_BCKP</text>
<text x="20.2" y="42.8">I2C_SCL</text>
<text x="53.2" y="42.8">I2C_SCL</text>
<text x="172.7" y="42.8">V_BCKP</text>
<text x="221" y="47.9">GPS_RXD</text>
<text x="186.5" y="53">PPS</text>
<text x="221" y="50.5">GPS_TXD</text>
<text x="178.6" y="55.5">SAFEBOOT_N</text>
<text x="182.3" y="58.1">RESET_N</text>
<text x="221" y="58.1">I2C_SCL</text>
<text x="221" y="55.5">I2C_SDA</text>
<text x="22.9" y="94.9">+3V3</text>
<text x="33" y="94.9">+3V3</text>
<text x="22.9" y="107.6">I2C_SCL</text>
<text x="33" y="107.6">I2C_SDA</text>
<text x="60.6" y="104.1" transform="rotate(-90 60.6 104.1)">+3V3</text>
<text x="40.4" y="114">+3V3</text>
<text x="37.9" y="119">I2C_SDA</text>
<text x="38" y="116.5">I2C_SCL</text>
<text x="76.2" y="121.6">MAG_C1</text>
<text x="88.9" y="125.4">MAG_C1</text>
<text x="101.6" y="125.4">+3V3</text>
<text x="167.6" y="120.3">+3V3</text>
<text x="153.5" y="143.2">PPS</text>
</g>
<g font-size="1.8" fill="#006464">
<text x="219.7" y="22.5">TP1</text>
<text x="219.7" y="19.9">SAFEBOOT_N</text>
<text x="233.7" y="22.5">TP2</text>
<text x="233.7" y="19.9">RESET_N</text>
<text x="247.7" y="22.5">TP3</text>
<text x="247.7" y="19.9">GND</text>
<text x="261.6" y="22.5">TP4</text>
<text x="261.6" y="19.9">GPS_TXD</text>
<text x="275.6" y="22.5">TP5</text>
<text x="275.6" y="19.9">GPS_RXD</text>
<text x="99.3" y="25">PWR_FLAG</text>
<text x="153.5" y="25">R1</text>
<text x="153.8" y="27.5">1k</text>
<text x="30.5" y="31.3">J1</text>
<text x="63.5" y="31.3">J2</text>
<text x="161.3" y="32.6">D1</text>
<text x="161.3" y="35.2">RB521S30</text>
<text x="244.3" y="32.6">GND</text>
<text x="22.8" y="36.4">GND</text>
<text x="55.8" y="36.4">GND</text>
<text x="111.8" y="39">C1</text>
<text x="111.8" y="41.5">10uF</text>
<text x="124.5" y="39">C3</text>
<text x="124.5" y="41.5">100nF</text>
<text x="137.2" y="39">C4</text>
<text x="137.2" y="41.5">100nF</text>
<text x="167.9" y="40.2">PWR_FLAG</text>
<text x="221" y="39">U1</text>
<text x="221" y="41.5">SAM-M10Q-00B</text>
<text x="30.5" y="47.9">Qwiic</text>
<text x="36.6" y="47.9">IN</text>
<text x="63.5" y="47.9">Qwiic</text>
<text x="69.6" y="47.9">OUT</text>
<text x="107.2" y="47.9">GND</text>
<text x="119.9" y="47.9">GND</text>
<text x="132.6" y="47.9">GND</text>
<text x="153.5" y="47.9">C5</text>
<text x="204.1" y="47.5" transform="rotate(-90 204.1 47.5)">VCC</text>
<text x="150.8" y="50.4">11mF</text>
<text x="196.1" y="51.7">EXTINT</text>
<text x="206.6" y="50.4" transform="rotate(-90 206.6 50.4)">VCC_IO</text>
<text x="209.1" y="51" transform="rotate(-90 209.1 51)">V_BCKP</text>
<text x="211.4" y="49.1">RXD</text>
<text x="211.7" y="51.7">TXD</text>
<text x="127.3" y="58">PWR_FLAG</text>
<text x="156.7" y="56.7">GND</text>
<text x="196.1" y="59.3">~{RESET}</text>
<text x="196.1" y="54.2">TIMEPULSE</text>
<text x="196.1" y="56.7">~{SAFEBOOT}</text>
<text x="211.6" y="56.7">SDA</text>
<text x="211.7" y="59.3">SCL</text>
<text x="130.9" y="65">the</text>
<text x="206.6" y="63" transform="rotate(-90 206.6 63)">GND</text>
<text x="203.7" y="70.7">GND</text>
<text x="66" y="105">U3</text>
<text x="61.8" y="113.3" transform="rotate(-90 61.8 113.3)">Vdd</text>
<text x="51.3" y="117.7">SCL/SPC</text>
<text x="51.3" y="115.2">~{CS}</text>
<text x="64.4" y="116.2" transform="rotate(-90 64.4 116.2)">Vdd_IO</text>
<text x="65.5" y="115.2">DRDY</text>
<text x="51.3" y="120.2">SDA/SDI/SDO</text>
<text x="67.9" y="122.8">C1</text>
<text x="61.8" y="129" transform="rotate(-90 61.8 129)">GND</text>
<text x="91.4" y="131.7">C6</text>
<text x="104.1" y="131.7">C7</text>
<text x="160" y="129.1">220R</text>
<text x="162.4" y="126.6">R2</text>
<text x="211.9" y="129.1">M2</text>
<text x="212" y="126.6">H1</text>
<text x="222.1" y="129.1">M2</text>
<text x="222.1" y="126.6">H2</text>
<text x="232.2" y="129.1">M2</text>
<text x="232.3" y="126.6">H3</text>
<text x="242.4" y="129.1">M2</text>
<text x="242.5" y="126.6">H4</text>
<text x="58.9" y="136.8">GND</text>
<text x="66" y="135.5">IIS2MDC</text>
<text x="91.4" y="134.2">220nF</text>
<text x="104.1" y="134.2">100nF</text>
<text x="170.2" y="134.2">D2</text>
<text x="170.2" y="136.8">green</text>
<text x="86.9" y="140.6">GND</text>
<text x="99.6" y="140.6">GND</text>
<text x="171.5" y="144.4">Q1</text>
<text x="171.5" y="146.9">2N7002</text>
<text x="165.6" y="153.3">GND</text>
</g>
<g font-size="1.8" fill="#a90000">
<text x="31.7" y="35.3">1</text>
<text x="64.7" y="35.3">1</text>
<text x="31.7" y="37.8">2</text>
<text x="31.7" y="40.4">3</text>
<text x="64.7" y="37.8">2</text>
<text x="64.7" y="40.4">3</text>
<text x="31.7" y="42.9">4</text>
<text x="64.7" y="42.9">4</text>
<text x="202.9" y="43.2" transform="rotate(-90 202.9 43.2)">17</text>
<text x="205.5" y="42.6" transform="rotate(-90 205.5 42.6)">2</text>
<text x="208" y="42.6" transform="rotate(-90 208 42.6)">3</text>
<text x="193" y="50.5">19</text>
<text x="193.6" y="53.1">7</text>
<text x="215.9" y="50.5">13</text>
<text x="215.9" y="48">14</text>
<text x="193" y="58.2">18</text>
<text x="193.6" y="55.6">8</text>
<text x="215.9" y="58.2">12</text>
<text x="216.5" y="55.6">9</text>
<text x="205.5" y="65.5" transform="rotate(-90 205.5 65.5)">1</text>
<text x="60.7" y="108.7" transform="rotate(-90 60.7 108.7)">9</text>
<text x="63.2" y="109.3" transform="rotate(-90 63.2 109.3)">10</text>
<text x="48.8" y="116.6">1</text>
<text x="48.8" y="114">3</text>
<text x="48.8" y="119.1">4</text>
<text x="71.7" y="114">7</text>
<text x="71.7" y="121.7">5</text>
<text x="60.7" y="131.5" transform="rotate(-90 60.7 131.5)">6</text>
<text x="160.6" y="143.3">1</text>
<text x="167.4" y="140.4" transform="rotate(-90 167.4 140.4)">3</text>
<text x="167.4" y="148" transform="rotate(-90 167.4 148)">2</text>
</g>
<g font-size="1.8" fill="#939391">
<text x="17.6" y="101.2">R3</text>
<text x="35.6" y="101.2">R4</text>
<text x="16.1" y="103.7">4.7k</text>
<text x="35.6" y="103.7">4.7k</text>
</g>
</svg>
